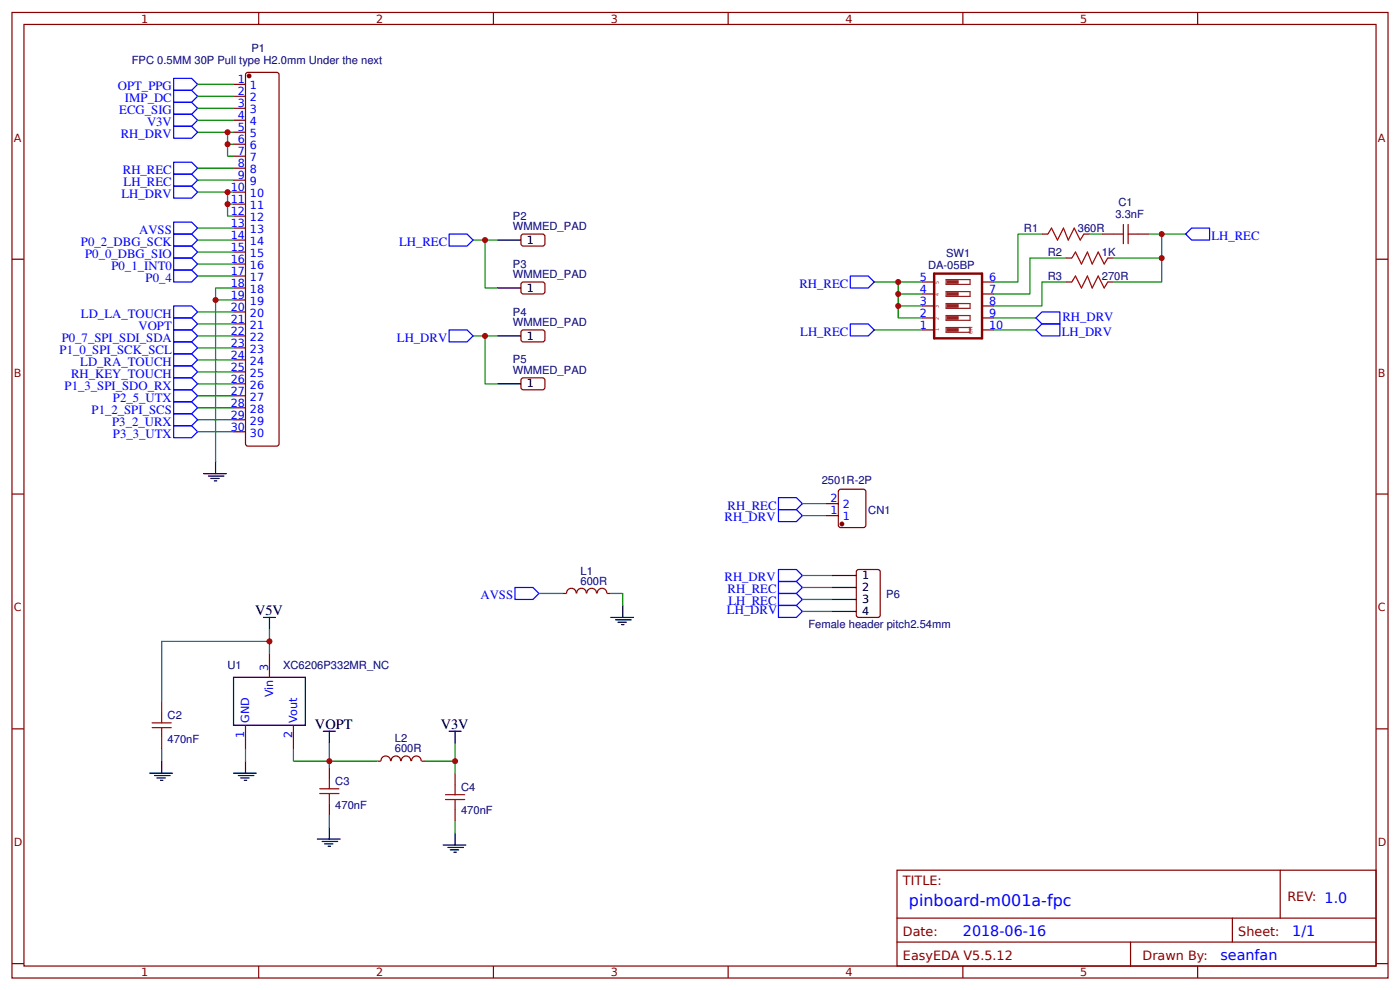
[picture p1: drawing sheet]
<svg xmlns="http://www.w3.org/2000/svg" width="309mm" height="219mm" viewBox="0 0 309 219" stroke-linecap="round" stroke-linejoin="round" font-family="sans-serif">
<g fill="none" stroke="#800" stroke-width=".26">
<path d="M2.6 2.8h304.1v213.2h-304.1zM5.3 5.4h298.7v208h-298.7zM51.6 18.6h2.6M54.5 16.1l6.6-.1 .3 .1 .2 .4v81.5v.3l-.5 .2h-6.3h-.3l-.3-.5v-81.5zM57.1 2.8v2.6M109 2.8v2.6M160.9 2.8v2.6M212.7 2.8v2.6M264.6 2.8v2.6M51.6 21.3h2.6M51.6 23.9h2.6M51.6 26.6h2.6"/>
<path d="M51.6 29.2h2.6M51.6 31.9h2.6M51.6 34.5h2.6M51.6 37.1h2.6M51.6 39.8h2.6M2.6 57.3h2.7M51.6 42.4h2.6M51.6 45.1h2.6M51.6 47.7h2.6M51.6 50.4h2.6M51.6 53h2.6M51.6 55.7h2.6"/>
<path d="M51.6 58.3h2.6M115.4 51.8h4.7l.3 .4-.1 1.9-.4 .2h-4.5l-.3-.5v-1.6zM230.2 51.7h1.3M235.5 57h1.3M239.4 51.7h1.4M243.4 51.7h2.7M244.7 57h1.4M251.4 51.7h2.6M304 57.3h2.7M51.6 61h2.6M51.6 63.6h2.6M51.6 66.3h2.6"/>
<path d="M51.6 68.9h2.6M51.6 71.5h2.6M51.6 74.2h2.6M51.6 76.8h2.6M51.6 79.5h2.6M115.4 62.4h4.7l.3 .4-.1 1.9-.4 .2h-4.5l-.3-.5v-1.6zM115.4 72.9h4.7l.3 .5-.1 1.9-.4 .2-4.5-.1-.3-.4v-1.6zM203.7 62.3h2.7M203.7 64.9h2.7M203.7 67.6h2.7M203.7 70.2h2.7M203.7 72.9h2.7"/>
<path d="M217 62.3h2.6M217 64.9h2.6M217 67.6h2.6M217 70.2h2.6M217 72.9h2.6M235.5 62.3h1.3M244.7 62.3h1.4M51.6 82.1h2.6M51.6 84.8h2.6M51.6 87.4h2.6M51.6 90.1h2.6M51.6 92.7h2.6"/>
<path d="M51.6 95.4h2.6M115.4 83.5h4.7l.3 .5-.1 1.8-.4 .3-4.5-.1-.3-.4v-1.6zM2.6 109.1h2.7M182.6 113.9h2.6M182.6 111.2h2.6M185.3 108.3l.4-.2h5.1l.4 .2 .1 7.7-.3 .5h-5.3l-.4-.2zM304 109.1h2.7M127.3 131.1a1.06 1.06 0 0 0-1.1-1.2 1.06 1.06 0 0 0-1 1.2h-.8M127.4 131.1a1.06 1.06 0 0 1 1.1-1.2 1.06 1.06 0 0 1 1 1.2M129.7 131.1a1.06 1.06 0 0 1 1-1.2 1.06 1.06 0 0 1 1.1 1.2M131.9 131.1a1.06 1.06 0 0 1 1.1-1.2 1.06 1.06 0 0 1 1.1 1.2M134.1 131.1h.8"/>
<path d="M189.2 126l.5-.2h4.2l.5 .2 .1 9.8-.3 .5-4.5 .1-.5-.3zM35.7 154.9v2.6M59.5 144.3v5.3M2.6 161h2.7M35.7 162.8v2.7M54.2 160.2v5.3M64.8 160.2v5.3M72.8 169.4v2.7M72.8 177.4v2.6M83.3 168.1h.8M84.2 168.1a1.06 1.06 0 0 1 1-1.1 1.06 1.06 0 0 1 1.1 1.1M86.4 168.1a1.06 1.06 0 0 1 1.1-1.1 1.06 1.06 0 0 1 1 1.1"/>
<path d="M88.7 168.1a1.06 1.06 0 0 1 1-1.1 1.06 1.06 0 0 1 1.1 1.1M90.9 168.1a1.06 1.06 0 0 1 1.1-1.1 1.06 1.06 0 0 1 1 1.1M93.1 168.1h.8M100.5 170.8v2.6M100.5 178.7v2.6M304 161h2.7M198.2 192.2h105.8v21.2h-105.8zM282.8 192.2v10.6M2.6 212.8h2.7M57.1 213.4v2.6M109 213.4v2.6M160.9 213.4v2.6"/>
<path d="M198.2 202.8h105.8M198.2 208.1h105.8M212.7 213.4v2.6M249.8 208.1v5.3M264.6 213.4v2.6M272.3 202.8v5.3M304 212.8h2.7"/>
</g>
<g fill="#800" stroke="#800" stroke-width=".26">
<circle cx="55" cy="16.8" r=".4"/>
<circle cx="186" cy="115.7" r=".4"/>
</g>
<g fill="none" stroke="#00f" stroke-width=".26">
<path d="M38.4 17.3h3.9l1.4 1.3-1.4 1.3h-3.9zM38.4 19.9h3.9l1.4 1.4-1.4 1.3h-3.9zM38.4 22.6h3.9l1.4 1.3-1.4 1.3h-3.9zM38.4 25.2h3.9l1.4 1.4-1.4 1.3h-3.9zM38.4 27.9h3.9l1.4 1.3-1.4 1.3h-3.9zM38.4 35.8h3.9l1.4 1.3-1.4 1.4h-3.9zM38.4 38.5h3.9l1.4 1.3-1.4 1.3h-3.9zM38.4 41.1h3.9l1.4 1.3-1.4 1.4h-3.9zM38.4 49.1h3.9l1.4 1.3-1.4 1.3h-3.9zM38.4 51.7h3.9l1.4 1.3-1.4 1.3h-3.9zM38.4 54.3h3.9l1.4 1.4-1.4 1.3h-3.9zM38.4 57h3.9l1.4 1.3-1.4 1.3h-3.9z"/>
<path d="M38.4 59.6h3.9l1.4 1.4-1.4 1.3h-3.9zM99.2 51.7h4l1.3 1.3-1.3 1.3h-4zM263.3 50.4h3.9v2.6h-3.9l-1.4-1.3zM38.4 67.6h3.9l1.4 1.3-1.4 1.3h-3.9zM38.4 70.2h3.9l1.4 1.3-1.4 1.4h-3.9zM38.4 72.9h3.9l1.4 1.3-1.4 1.3h-3.9zM38.4 75.5h3.9l1.4 1.3-1.4 1.4h-3.9zM38.4 78.2h3.9l1.4 1.3-1.4 1.3h-3.9zM99.2 72.9h4l1.3 1.3-1.3 1.3h-4zM187.9 61h3.9l1.3 1.3-1.3 1.3h-3.9zM187.9 71.5h3.9l1.3 1.4-1.3 1.3h-3.9zM228.9 70.2l1.3-1.3h4v2.6h-4z"/>
<path d="M230.2 71.5h4v2.7h-4l-1.3-1.3zM38.4 80.8h3.9l1.4 1.3-1.4 1.3h-3.9zM38.4 83.4h3.9l1.4 1.4-1.4 1.3h-3.9zM38.4 86.1h3.9l1.4 1.3-1.4 1.3h-3.9zM38.4 88.7h3.9l1.4 1.4-1.4 1.3h-3.9zM38.4 91.4h3.9l1.4 1.3-1.4 1.3h-3.9zM38.4 94h3.9l1.4 1.4-1.4 1.3h-3.9zM172 109.9h3.9l1.4 1.3-1.4 1.4h-3.9zM172 112.6h3.9l1.4 1.3-1.4 1.3h-3.9zM113.8 129.8h3.9l1.4 1.3-1.4 1.3h-3.9zM172 128.4h3.9l1.4 1.4-1.4 1.3h-3.9zM172 125.8h3.9l1.4 1.3-1.4 1.3h-3.9z"/>
<path d="M172 131.1h3.9l1.4 1.3-1.4 1.3h-3.9zM172 133.7h3.9l1.4 1.3-1.4 1.4h-3.9z"/>
</g>
<g fill="none" stroke="#080" stroke-width=".26">
<path d="M43.7 18.6h7.9M43.7 29.2h7.9M43.7 26.6h7.9M43.7 23.9h7.9M43.7 21.3h7.9M43.7 37.1h7.9M43.7 39.8h7.9M50.3 29.2v2.7h1.3M50.3 31.9v2.6h1.3M43.7 42.4h7.9M43.7 50.4h7.9M43.7 53h7.9"/>
<path d="M43.7 55.7h7.9M43.7 58.3h7.9M50.3 42.4v2.7h1.3M50.3 45.1v2.6h1.3M104.5 53h5.3M107.2 53v10.6h2.6M230.2 51.7h-5.3v10.6h-5.3M235.5 57h-8v7.9h-7.9M240.8 51.7h2.6M254 51.7h2.6v5.3h-10.5M256.6 57v5.3h-10.5M256.6 51.7h5.3"/>
<path d="M43.7 61h7.9M43.7 68.9h7.9M43.7 71.5h7.9M43.7 74.2h7.9M43.7 76.8h7.9M43.7 79.5h7.9M47.6 66.3h4M51.6 63.6h-4v38.4M104.5 74.2h5.3M107.2 74.2v10.6h2.6M193.1 62.3h10.6M193.1 72.9h10.6"/>
<path d="M198.4 62.3v2.6h5.3M198.4 64.9v2.7h5.3M198.4 67.6v2.6h5.3M219.6 72.9h9.3M219.6 70.2h9.3M235.5 62.3h-5.3v5.3h-10.6M43.7 82.1h7.9M43.7 84.8h7.9M43.7 87.4h7.9M43.7 90.1h7.9M43.7 92.7h7.9M43.7 95.4h7.9"/>
<path d="M177.3 111.2h5.3M177.3 113.9h5.3M59.5 139v5.3M119.1 131.1h5.3M134.9 131.1h2.7v2.6M177.3 127.1h6.6M177.3 129.8h6.6M177.3 132.4h6.6M177.3 135h6.6M59.5 141.7h-23.8v13.2M35.7 165.5v2.6M54.2 165.5v2.6"/>
<path d="M72.8 164.1v4h-8v-2.6M83.3 168.1h-10.5v1.3M100.5 164.1v4h-6.6M100.5 168.1v2.7M72.8 180v2.7M100.5 181.3v2.7"/>
</g>
<g fill="none" stroke="#000" stroke-width=".26">
<path d="M109.8 53h5.3M109.8 63.6h5.3M109.8 74.2h5.3M109.8 84.8h5.3M45 104.6h5M46 105.1h3.5M46.6 105.7h1.8M47.4 106.2h.5M47.6 102v2.6M58.2 136.4h2.7M59.5 136.4v2.6M134.9 136.4h5.1"/>
<path d="M136 136.9h3.4M136.5 137.4h1.9M137.3 138h.5M137.6 133.7v2.7M183.9 127.1h5.3M183.9 129.8h5.3M183.9 132.4h5.3M183.9 135h5.3M51.6 149.6h15.9v10.6h-15.9zM33.1 170.8h5M34.1 171.3h3.5M34.7 171.8h1.8"/>
<path d="M35.5 172.3h.5M35.7 168.1v2.7M51.6 170.8h5M52.7 171.3h3.4M53.2 171.8h1.8M54 172.3h.5M54.2 168.1v2.7M71.4 161.5h2.7M72.8 161.5v2.6M99.2 161.5h2.7M100.5 161.5v2.6M70.1 185.3h5"/>
<path d="M71.2 185.8h3.4M71.7 186.4h1.9M72.5 186.9h.5M72.8 182.7v2.6M97.9 186.6h5M99 187.2h3.4M99.5 187.7h1.8M100.3 188.2h.5M100.5 184v2.6"/>
</g>
<g fill="none" stroke="#a00000" stroke-width=".26">
<path d="M231.5 51.7l.8-1.3 1.3 2.6 1.3-2.6 1.1 2.6 1.3-2.6 1.4 2.6 .7-1.3M236.8 57l.8-1.3 1.3 2.6 1.3-2.6 1.1 2.6 1.3-2.6 1.3 2.6 .8-1.3M246.1 51.7h2.1M248.2 49.6v4.2M249.2 51.7h2.2M249.2 49.6v4.2M236.8 62.3l.8-1.3 1.3 2.6 1.3-2.6 1.1 2.6 1.3-2.6 1.3 2.6 .8-1.3M33.6 159.6h4.2M35.7 157.5v2.1M33.6 160.7h4.2M35.7 160.7v2.1M70.6 174.2h4.3"/>
<path d="M70.6 175.3h4.3M72.8 172.1v2.1M72.8 175.3v2.1M98.4 175.5h4.3M98.4 176.6h4.3M100.5 173.4v2.1M100.5 176.6v2.1"/>
</g>
<path d="M206.4 60.4h10.6v14.3h-10.6z" fill="none" stroke="#800" stroke-width=".53"/>
<path d="M209 61.8h5.3v1h-5.3zM209 64.4h5.3v1.1h-5.3zM209 67h5.3v1.1h-5.3zM209 69.7h5.3v1h-5.3zM209 72.3h5.3v1.1h-5.3z" fill="none" stroke="#8d2323" stroke-width=".26"/>
<g fill="#8d2323" stroke="#8d2323" stroke-width=".26">
<path d="M209.3 72.6h2.4v.5h-2.4z"/>
<path d="M209.3 70h2.4v.5h-2.4z"/>
<path d="M209.3 67.3h2.4v.5h-2.4z"/>
<path d="M209.3 64.7h2.4v.5h-2.4z"/>
<path d="M209.3 62h2.4v.5h-2.4z"/>
</g>
<g fill="#c00">
<circle cx="256.6" cy="51.7" r=".66"/>
<circle cx="256.6" cy="57" r=".66"/>
<circle cx="198.4" cy="67.6" r=".66"/>
<circle cx="198.4" cy="62.3" r=".66"/>
<circle cx="100.5" cy="168.1" r=".66"/>
<circle cx="50.3" cy="42.4" r=".66"/>
<circle cx="50.3" cy="31.9" r=".66"/>
<circle cx="50.3" cy="29.2" r=".66"/>
<circle cx="50.3" cy="45.1" r=".66"/>
<circle cx="107.2" cy="53" r=".66"/>
<circle cx="107.2" cy="74.2" r=".66"/>
<circle cx="72.8" cy="168.1" r=".66"/>
<circle cx="59.5" cy="141.7" r=".66"/>
<circle cx="47.6" cy="66.3" r=".66"/>
<circle cx="198.4" cy="64.9" r=".66"/>
</g>
<text font-size="3.5" fill="#00f" x="200.8" y="200.1">pinboard-m001a-fpc</text>
<g font-size="3.2">
<text x="56.4" y="135.8">V5V</text>
<text x="69.6" y="161">VOPT</text>
<text x="97.4" y="161">V3V</text>
</g>
<g font-size="3.2" fill="#00f">
<text x="212.7" y="206.7">2018-06-16</text>
<text x="285.5" y="206.7">1/1</text>
<text x="269.6" y="212">seanfan</text>
</g>
<g font-size="2.8" fill="#00f">
<text x="26" y="19.9">OPT_PPG</text>
<text x="27.6" y="22.6">IMP_DC</text>
<text x="26.4" y="25.2">ECG_SIG</text>
<text x="32.5" y="27.9">V3V</text>
<text x="26.7" y="30.5">RH_DRV</text>
<text x="27.1" y="38.5">RH_REC</text>
<text x="27.3" y="41.1">LH_REC</text>
<text x="26.8" y="43.8">LH_DRV</text>
<text x="30.7" y="51.7">AVSS</text>
<text x="267.6" y="53">LH_REC</text>
<text x="17.9" y="54.3">P0_2_DBG_SCK</text>
<text x="18.8" y="57">P0_0_DBG_SIO</text>
<text x="24.6" y="59.6">P0_1_INT0</text>
<text x="88.2" y="54.3">LH_REC</text>
<text x="32.2" y="62.3">P0_4</text>
<text x="176.6" y="63.6">RH_REC</text>
<text x="17.9" y="70.2">LD_LA_TOUCH</text>
<text x="234.7" y="70.8">RH_DRV</text>
<text x="13.6" y="75.5">P0_7_SPI_SDI_SDA</text>
<text x="30.6" y="72.9">VOPT</text>
<text x="87.7" y="75.5">LH_DRV</text>
<text x="176.8" y="74.2">LH_REC</text>
<text x="234.6" y="74.2">LH_DRV</text>
<text x="13.2" y="78.2">P1_0_SPI_SCK_SCL</text>
<text x="15.7" y="83.4">RH_KEY_TOUCH</text>
<text x="17.7" y="80.8">LD_RA_TOUCH</text>
<text x="14.3" y="86.1">P1_3_SPI_SDO_RX</text>
<text x="24.9" y="88.7">P2_5_UTX</text>
<text x="20.2" y="91.4">P1_2_SPI_SCS</text>
<text x="24.8" y="94">P3_2_URX</text>
<text x="24.9" y="96.7">P3_3_UTX</text>
<text x="160.8" y="112.6">RH_REC</text>
<text x="160.1" y="115.2">RH_DRV</text>
<text x="160.1" y="128.4">RH_DRV</text>
<text x="160.8" y="131.1">RH_REC</text>
<text x="106.2" y="132.4">AVSS</text>
<text x="160.6" y="135.6">LH_DRV</text>
<text x="160.9" y="133.7">LH_REC</text>
</g>
<g font-size="2.8" fill="#800">
<text x="199.5" y="195.4">TITLE:</text>
<text x="284.4" y="199.1">REV: 1.0</text>
<text x="199.5" y="206.7">Date:</text>
<text x="273.6" y="206.7">Sheet:</text>
<text x="199.5" y="212">EasyEDA V5.5.12</text>
<text x="252.4" y="212">Drawn By:</text>
</g>
<g font-size="2.5" fill="#800">
<text x="31.2" y="5">1</text>
<text x="83.1" y="5">2</text>
<text x="134.9" y="5">3</text>
<text x="186.8" y="5">4</text>
<text x="238.7" y="5">5</text>
<text x="3" y="31.3">A</text>
<text x="304.4" y="31.3">A</text>
<text x="3" y="83.2">B</text>
<text x="304.4" y="83.2">B</text>
<text x="3" y="135">C</text>
<text x="304.4" y="135">C</text>
<text x="3" y="186.9">D</text>
<text x="304.4" y="186.9">D</text>
<text x="31.2" y="215.6">1</text>
<text x="83.1" y="215.6">2</text>
<text x="134.9" y="215.6">3</text>
<text x="186.8" y="215.6">4</text>
<text x="238.7" y="215.6">5</text>
</g>
<g font-size="2.5" fill="#000080">
<text x="55.6" y="11.6">P1</text>
<text x="29.1" y="14.2">FPC 0.5MM 30P Pull type H2.0mm Under the next</text>
<text x="247.1" y="45.6">C1</text>
<text x="113.3" y="50.9">WMMED_PAD</text>
<text x="113.3" y="48.5">P2</text>
<text x="226.2" y="51.2">R1</text>
<text x="238.1" y="51.3">360R</text>
<text x="246.4" y="48.1">3.3nF</text>
<text x="113.3" y="59.1">P3</text>
<text x="205" y="59.3">DA-05BP</text>
<text x="209" y="56.7">SW1</text>
<text x="231.5" y="56.5">R2</text>
<text x="243.4" y="56.6">1K</text>
<text x="113.3" y="61.5">WMMED_PAD</text>
<text x="231.5" y="61.8">R3</text>
<text x="243.4" y="61.9">270R</text>
<text x="113.3" y="69.7">P4</text>
<text x="113.3" y="72.1">WMMED_PAD</text>
<text x="113.3" y="82.7">WMMED_PAD</text>
<text x="113.3" y="80.3">P5</text>
<text x="181.5" y="107">2501R-2P</text>
<text x="191.8" y="113.6">CN1</text>
<text x="128.3" y="129.1">600R</text>
<text x="128.3" y="126.9">L1</text>
<text x="195.8" y="132.1">P6</text>
<text x="178.6" y="138.7">Female header pitch2.54mm</text>
<text x="50.3" y="147.7">U1</text>
<text x="62.5" y="147.7">XC6206P332MR_NC</text>
<text x="37" y="158.7">C2</text>
<text x="37" y="164">470nF</text>
<text x="87.2" y="166.2">600R</text>
<text x="87.2" y="164">L2</text>
<text x="74.1" y="173.3">C3</text>
<text x="74.1" y="178.6">470nF</text>
<text x="101.9" y="179.9">470nF</text>
<text x="101.9" y="174.6">C4</text>
</g>
<g font-size="2.5" fill="#00f">
<text x="52.5" y="18.4">1</text>
<text x="52.5" y="21">2</text>
<text x="52.5" y="23.7">3</text>
<text x="55.2" y="19.7">1</text>
<text x="55.2" y="22.3">2</text>
<text x="52.5" y="26.3">4</text>
<text x="52.5" y="28.9">5</text>
<text x="55.2" y="25">3</text>
<text x="55.2" y="27.6">4</text>
<text x="52.5" y="31.6">6</text>
<text x="52.5" y="34.2">7</text>
<text x="55.2" y="30.3">5</text>
<text x="55.2" y="32.9">6</text>
<text x="55.2" y="35.6">7</text>
<text x="52.5" y="36.9">8</text>
<text x="52.5" y="39.5">9</text>
<text x="55.2" y="38.2">8</text>
<text x="55.2" y="40.9">9</text>
<text x="51" y="42.2">10</text>
<text x="51" y="44.8">11</text>
<text x="51" y="47.5">12</text>
<text x="55.2" y="43.5">10</text>
<text x="55.2" y="46.1">11</text>
<text x="51" y="50.1">13</text>
<text x="51" y="52.8">14</text>
<text x="55.2" y="48.8">12</text>
<text x="55.2" y="51.4">13</text>
<text x="51" y="55.4">15</text>
<text x="51" y="58">16</text>
<text x="55.2" y="54.1">14</text>
<text x="55.2" y="56.7">15</text>
<text x="55.2" y="59.4">16</text>
<text x="51" y="60.7">17</text>
<text x="51" y="63.3">18</text>
<text x="51" y="66">19</text>
<text x="55.2" y="62">17</text>
<text x="55.2" y="64.7">18</text>
<text x="203.2" y="64.7">4</text>
<text x="203.2" y="62">5</text>
<text x="218.5" y="62">6</text>
<text x="218.5" y="64.7">7</text>
<text x="51" y="68.6">20</text>
<text x="51" y="71.3">21</text>
<text x="55.2" y="67.3">19</text>
<text x="55.2" y="70">20</text>
<text x="203.2" y="70">2</text>
<text x="203.2" y="67.3">3</text>
<text x="218.5" y="67.3">8</text>
<text x="218.5" y="70">9</text>
<text x="51" y="73.9">22</text>
<text x="51" y="76.6">23</text>
<text x="55.2" y="72.6">21</text>
<text x="55.2" y="75.2">22</text>
<text x="55.2" y="77.9">23</text>
<text x="203.2" y="72.6">1</text>
<text x="218.5" y="72.6">10</text>
<text x="51" y="79.2">24</text>
<text x="51" y="81.9">25</text>
<text x="55.2" y="80.5">24</text>
<text x="55.2" y="83.2">25</text>
<text x="51" y="84.5">26</text>
<text x="51" y="87.2">27</text>
<text x="51" y="89.8">28</text>
<text x="55.2" y="85.8">26</text>
<text x="55.2" y="88.5">27</text>
<text x="51" y="92.4">29</text>
<text x="51" y="95.1">30</text>
<text x="55.2" y="91.1">28</text>
<text x="55.2" y="93.8">29</text>
<text x="55.2" y="96.4">30</text>
<text x="183.5" y="113.6">1</text>
<text x="183.5" y="111">2</text>
<text x="186.2" y="112.3">2</text>
<text x="186.2" y="114.9">1</text>
<text x="59.3" y="148.3" transform="rotate(-90 59.3 148.3)">3</text>
<text x="60.3" y="154" transform="rotate(-90 60.3 154)">Vin</text>
<text x="55" y="159.6" transform="rotate(-90 55 159.6)">GND</text>
<text x="65.6" y="159.6" transform="rotate(-90 65.6 159.6)">Vout</text>
<text x="54" y="163.1" transform="rotate(-90 54 163.1)">1</text>
<text x="64.6" y="163.1" transform="rotate(-90 64.6 163.1)">2</text>
</g>
<g font-size="2.5">
<text x="116.4" y="53.8">1</text>
<text x="116.4" y="64.4">1</text>
<text x="116.4" y="75">1</text>
<text x="116.4" y="85.6">1</text>
<text x="190.5" y="127.9">1</text>
<text x="190.5" y="130.5">2</text>
<text x="190.5" y="133.2">3</text>
<text x="190.5" y="135.8">4</text>
</g>
<g font-size="1.1" fill="#8d2323">
<text x="207.4" y="65.5" transform="rotate(-90 207.4 65.5)">4</text>
<text x="207.4" y="62.8" transform="rotate(-90 207.4 62.8)">5</text>
<text x="207.4" y="70.7" transform="rotate(-90 207.4 70.7)">2</text>
<text x="207.4" y="68.1" transform="rotate(-90 207.4 68.1)">3</text>
<text x="207.4" y="73.1" transform="rotate(-90 207.4 73.1)">1</text>
<text x="214.8" y="73.7" transform="rotate(-90 214.8 73.7)">ON</text>
</g>
</svg>
